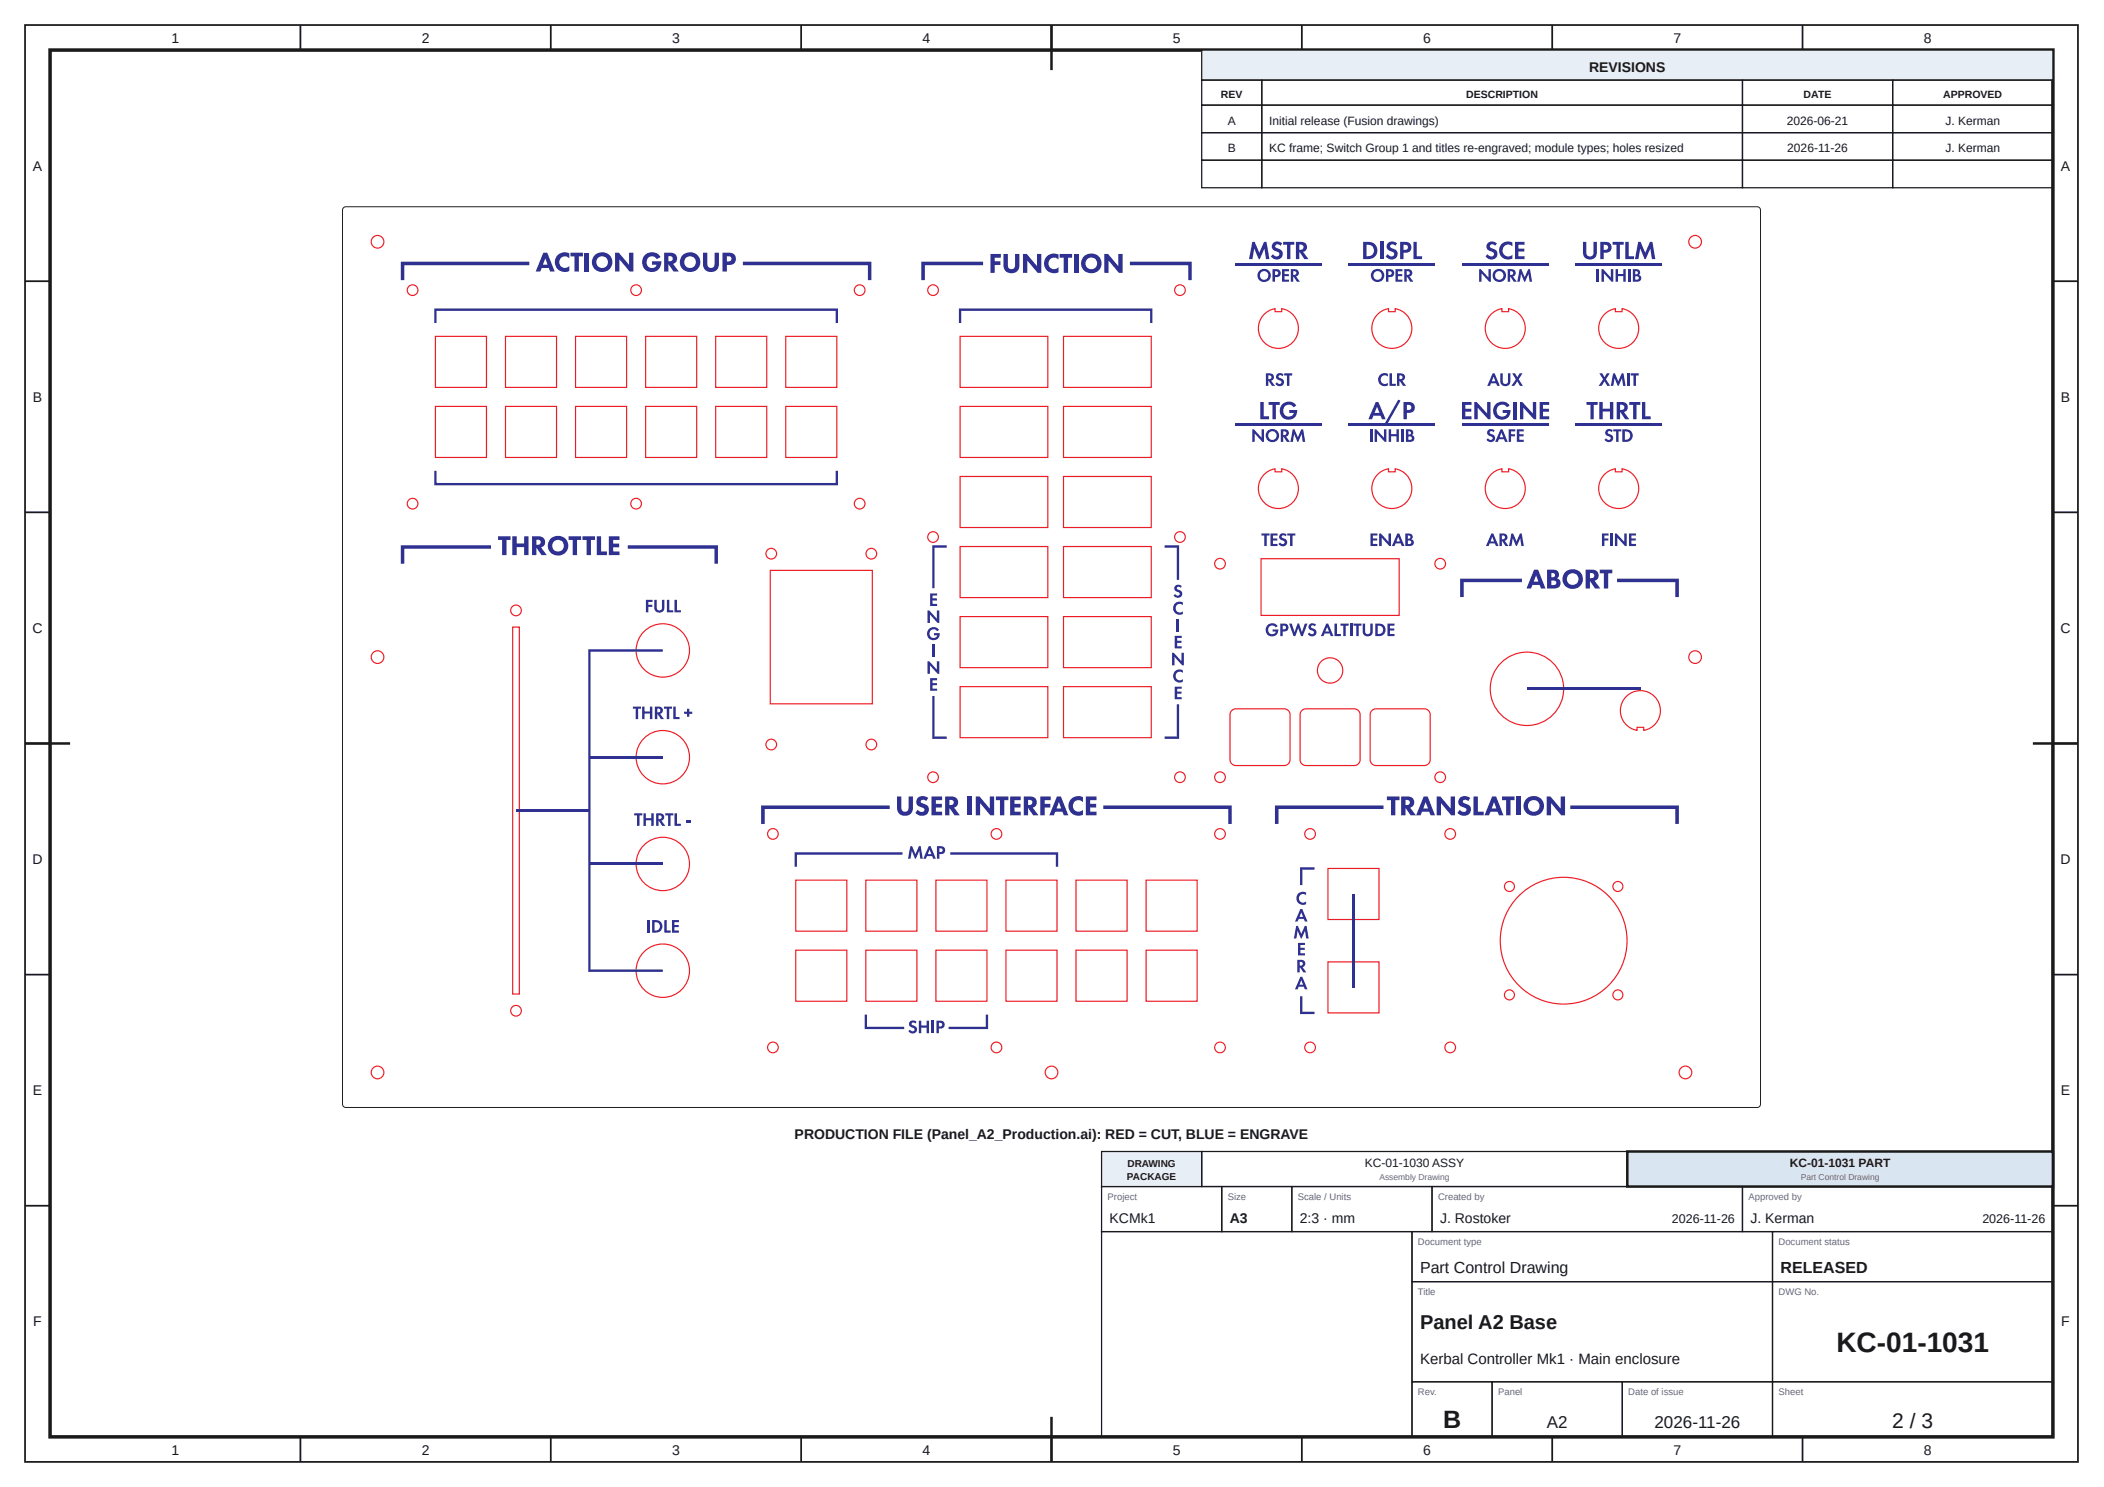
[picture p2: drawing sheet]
<svg xmlns="http://www.w3.org/2000/svg" width="420mm" height="297mm" viewBox="0 0 420 297" stroke-linecap="round" stroke-linejoin="round" font-family="sans-serif">
<g fill="none" stroke="#1a1a1a" stroke-width=".35">
<path d="M5 5h410v287h-410zM60 5v5M110 5v5M160 5v5M210 5v5M260 5v5M310 5v5M360 5v5M5 56.2h5M410 56.2h5M5 102.3h5M410 102.3h5"/>
<path d="M5 148.5h5M410 148.5h5M5 194.7h5M410 194.7h5M5 240.8h5M410 240.8h5M60 287v5M110 287v5M160 287v5M210 287v5M260 287v5M310 287v5"/>
<path d="M360 287v5"/>
</g>
<path d="M10 10h400v277h-400z" fill="none" stroke="#1a1a1a" stroke-width=".7" stroke-linecap="butt"/>
<path d="M210 5v9M5 148.5h9M406 148.5h9M210 283v9" fill="none" stroke="#1a1a1a" stroke-width=".5"/>
<path d="M240 10h170v6h-170z" fill="#e8eef5"/>
<g fill="none" stroke="#1a1a1a" stroke-width=".25">
<path d="M240 10h170v6h-170zM240 16h12v5h-12zM252 16h96v5h-96zM348 16h30v5h-30zM378 16h32v5h-32zM240 21h12v5.5h-12zM240 26.5h12v5.5h-12zM240 32h12v5.5h-12zM252 21h96v5.5h-96zM252 26.5h96v5.5h-96zM252 32h96v5.5h-96zM348 21h30v5.5h-30z"/>
<path d="M348 26.5h30v5.5h-30zM348 32h30v5.5h-30zM378 21h32v5.5h-32zM378 26.5h32v5.5h-32zM378 32h32v5.5h-32zM220 237h24v9h-24zM244 237h14v9h-14zM258 237h28v9h-28zM286 237h62v9h-62zM348 237h62v9h-62zM220 246h62v41h-62zM282 246h72v10h-72z"/>
<path d="M282 256h72v20h-72zM354 246h56v10h-56zM354 256h56v20h-56zM282 276h16v11h-16zM298 276h26v11h-26zM324 276h30v11h-30zM354 276h56v11h-56z"/>
</g>
<path d="M220 230h20v7h-20z" fill="#e8eef5"/>
<path d="M220 230h20v7h-20zM240 230h85v7h-85z" fill="none" stroke="#1a1a1a" stroke-width=".25"/>
<path d="M325 230h85v7h-85z" fill="#d9e6f2"/>
<path d="M325 230h85v7h-85z" fill="none" stroke="#1a1a1a" stroke-width=".5"/>
<g fill="none" stroke="#ed1c24" stroke-width=".24">
<path d="M87 67.2h10.2v10.2h-10.2zM101 67.2h10.2v10.2h-10.2zM114.9 67.2h10.2v10.2h-10.2zM128.9 67.2h10.2v10.2h-10.2zM142.9 67.2h10.2v10.2h-10.2zM156.9 67.2h10.2v10.2h-10.2zM191.7 67.2h17.6v10.2h-17.6zM212.4 67.2h17.5v10.2h-17.5zM87 81.2h10.2v10.2h-10.2zM101 81.2h10.2v10.2h-10.2zM114.9 81.2h10.2v10.2h-10.2zM128.9 81.2h10.2v10.2h-10.2z"/>
<path d="M142.9 81.2h10.2v10.2h-10.2zM156.9 81.2h10.2v10.2h-10.2zM191.7 81.2h17.6v10.2h-17.6zM191.7 95.2h17.6v10.2h-17.6zM212.4 81.2h17.5v10.2h-17.5zM212.4 95.2h17.5v10.2h-17.5zM153.8 113.9h20.4v26.7h-20.4zM191.7 109.2h17.6v10.2h-17.6zM212.4 109.2h17.5v10.2h-17.5zM251.8 111.6h27.6v11.3h-27.6zM102.4 125.3h1.3v73.3h-1.3zM191.7 123.2h17.6v10.2h-17.6z"/>
<path d="M191.7 137.1h17.6v10.2h-17.6zM212.4 123.2h17.5v10.2h-17.5zM212.4 137.1h17.5v10.2h-17.5zM324.8 139.1a4 4 0 0 1 6.4 1 4 4 0 0 1-2.9 5.8v-.6h-1.4v.6a4 4 0 0 1-2.1-6.8zM246.1 141.8l.7-.2h9.7a1.17 1.17 0 0 1 1.1 1.1v9a1.17 1.17 0 0 1-1.1 1.2h-9.7a1.17 1.17 0 0 1-1.1-1.2v-9v-.3zM260.1 141.8l.7-.2h9.7a1.17 1.17 0 0 1 1.1 1.1v9a1.17 1.17 0 0 1-1.1 1.2h-9.7a1.17 1.17 0 0 1-1.2-1.2v-9l.1-.3zM273.9 142.1l.5-.5h.4h9.7a1.17 1.17 0 0 1 1.1 1.1v9a1.17 1.17 0 0 1-1.1 1.2h-9.7a1.17 1.17 0 0 1-1.2-1.2v-9zM158.9 175.8h10.2v10.2h-10.2zM172.9 175.8h10.2v10.2h-10.2zM186.9 175.8h10.2v10.2h-10.2zM200.9 175.8h10.2v10.2h-10.2zM214.9 175.8h10.2v10.2h-10.2z"/>
<path d="M228.9 175.8h10.2v10.2h-10.2zM265.2 173.5h10.2v10.2h-10.2zM158.9 189.8h10.2v10.2h-10.2zM172.9 189.8h10.2v10.2h-10.2zM186.9 189.8h10.2v10.2h-10.2zM200.9 189.8h10.2v10.2h-10.2zM214.9 189.8h10.2v10.2h-10.2zM228.9 189.8h10.2v10.2h-10.2zM265.2 192.1h10.2v10.2h-10.2z"/>
<circle cx="75.4" cy="48.3" r="1.27"/>
<circle cx="82.4" cy="58" r="1.07"/>
<circle cx="127" cy="58" r="1.07"/>
<circle cx="171.7" cy="58" r="1.07"/>
<circle cx="186.3" cy="58" r="1.07"/>
<circle cx="235.7" cy="58" r="1.07"/>
<circle cx="338.5" cy="48.3" r="1.27"/>
<circle cx="82.4" cy="100.6" r="1.07"/>
<circle cx="127" cy="100.6" r="1.07"/>
<circle cx="154" cy="110.6" r="1.07"/>
<circle cx="171.7" cy="100.6" r="1.07"/>
<circle cx="174" cy="110.6" r="1.07"/>
<circle cx="186.3" cy="107.3" r="1.07"/>
<circle cx="235.7" cy="107.3" r="1.07"/>
<circle cx="243.7" cy="112.6" r="1.07"/>
<circle cx="287.6" cy="112.6" r="1.07"/>
<circle cx="75.4" cy="131.3" r="1.27"/>
<circle cx="103.1" cy="121.9" r="1.07"/>
<circle cx="132.4" cy="129.9" r="5.3"/>
<circle cx="265.6" cy="133.9" r="2.53"/>
<circle cx="305" cy="137.6" r="7.3"/>
<circle cx="338.5" cy="131.3" r="1.27"/>
<circle cx="132.4" cy="151.2" r="5.3"/>
<circle cx="154" cy="148.7" r="1.07"/>
<circle cx="174" cy="148.7" r="1.07"/>
<circle cx="186.3" cy="155.2" r="1.07"/>
<circle cx="235.7" cy="155.2" r="1.07"/>
<circle cx="243.7" cy="155.2" r="1.07"/>
<circle cx="287.6" cy="155.2" r="1.07"/>
<circle cx="132.4" cy="172.6" r="5.3"/>
<circle cx="154.4" cy="166.6" r="1.07"/>
<circle cx="199" cy="166.6" r="1.07"/>
<circle cx="243.7" cy="166.6" r="1.07"/>
<circle cx="261.6" cy="166.6" r="1.07"/>
<circle cx="289.6" cy="166.6" r="1.07"/>
<circle cx="301.5" cy="177.1" r="1"/>
<circle cx="323.1" cy="177.1" r="1"/>
<circle cx="132.4" cy="193.9" r="5.3"/>
<circle cx="301.5" cy="198.7" r="1"/>
<circle cx="312.3" cy="187.9" r="12.7"/>
<circle cx="323.1" cy="198.7" r="1"/>
<circle cx="75.4" cy="214.2" r="1.27"/>
<circle cx="103.1" cy="201.9" r="1.07"/>
<circle cx="154.4" cy="209.2" r="1.07"/>
<circle cx="199" cy="209.2" r="1.07"/>
<circle cx="210" cy="214.2" r="1.27"/>
<circle cx="243.7" cy="209.2" r="1.07"/>
<circle cx="261.6" cy="209.2" r="1.07"/>
<circle cx="289.6" cy="209.2" r="1.07"/>
<circle cx="336.6" cy="214.2" r="1.27"/>
</g>
<path d="M68.6 41.5l.5-.2h281.8a.67 .67 0 0 1 .7 .7v178.5a.67 .67 0 0 1-.7 .7h-281.8a.67 .67 0 0 1-.7-.7v-178.5z" fill="none" stroke="#231f20" stroke-width=".2"/>
<g fill="#2e3092">
<path d="M103.1 161.7h14.6v.4h-14.6z"/>
<path d="M117.7 151h14.7v.5h-14.7z"/>
<path d="M117.7 172.3h14.7v.5h-14.7z"/>
<path d="M117.5 129.7h14.9v.5h-14.5v63.5h14.5v.4h-14.9z"/>
<path d="M305 137.3h22.6v.5h-22.6z"/>
<path d="M270.1 178.6h.4v18.6h-.4z"/>
<path d="M111.4 50.9l1-.5 1 .1 .3 .1v1a1.15 1.15 0 0 0-1.6-.1 1.15 1.15 0 0 0 0 1.7 1.15 1.15 0 0 0 1.6-.1v1a1.99 1.99 0 0 1-2.5-.6 1.99 1.99 0 0 1 .2-2.6z"/>
<path d="M113.9 50.5h2.5v.7h-.8v3h-.9v-3h-.8z"/>
<path d="M116.8 50.5h.9v3.7h-.9z"/>
<path d="M122.8 50.5h.8l2 2.4v-2.4h.9v3.7h-.8l-2-2.4v2.4h-.9z"/>
<path d="M128.8 50.9a2.04 2.04 0 0 1 3.1 .4l-.8 .5a1.14 1.14 0 0 0-1.5-.3 1.14 1.14 0 0 0-.3 1.6 1.14 1.14 0 0 0 1.6 .2l.2-.4h-.9v-.7h1.9a1.97 1.97 0 0 1-2.7 2 1.97 1.97 0 0 1-.6-3.3z"/>
<path d="M140.4 50.5h.9v2.2a.73 .73 0 0 0 .7 .8 .73 .73 0 0 0 .7-.8v-2.2h.9v2.2a1.59 1.59 0 0 1-1.6 1.6 1.59 1.59 0 0 1-1.6-1.6z"/>
<path d="M80 52.3h25.7v.7h-24.9v3h-.8z"/>
<path d="M148.4 52.3h25.6v3.7h-.7v-3h-24.9z"/>
<path d="M179.1 159.1h.9v2.2a.73 .73 0 0 0 .7 .8 .73 .73 0 0 0 .8-.8v-2.2h.8v2.2a1.59 1.59 0 0 1-1.6 1.6 1.59 1.59 0 0 1-1.6-1.6z"/>
<path d="M183.3 159.4a1.64 1.64 0 0 1 2.1 0l-.4 .6-.3-.2a.45 .45 0 0 0-.6-.1 .45 .45 0 0 0-.1 .6l.1 .1a1.39 1.39 0 0 1 1.3 1.8 1.6 1.6 0 0 1-2.6 .2l.5-.7a.76 .76 0 0 0 1.3 0l-.2-.3a1.28 1.28 0 0 1-1.3-1.8z"/>
<path d="M186 159.1h2.2v.7h-1.3v.8h1.2v.7h-1.2v.8h1.3v.8h-2.2z"/>
<path d="M193.3 159.1h.8v3.8h-.8z"/>
<path d="M194.9 159.1h.7l2.1 2.4v-2.4h.8v3.8h-.7l-2.1-2.5v2.5h-.8z"/>
<path d="M198.9 159.1h2.5v.7h-.8v3.1h-.9v-3.1h-.8z"/>
<path d="M201.7 159.1h2.2v.7h-1.3v.8h1.2v.7h-1.2v.8h1.3v.8h-2.2z"/>
<path d="M207.8 159.1h2.1v.7h-1.3v.8h1.2v.7h-1.2v1.6h-.8z"/>
<path d="M214 159.5l1-.5 .9 .1 .4 .1v1a1.15 1.15 0 0 0-1.7 0 1.15 1.15 0 0 0 0 1.6 1.15 1.15 0 0 0 1.7-.1v1a1.99 1.99 0 0 1-2.6-.6 1.99 1.99 0 0 1 .3-2.6z"/>
<path d="M216.9 159.1h2.1v.7h-1.3v.8h1.2v.7h-1.2v.8h1.3v.8h-2.1z"/>
<path d="M152 160.9h25.7v.7h-25v3h-.7z"/>
<path d="M220.3 160.9h25.7v3.7h-.7v-3h-25z"/>
<path d="M86.7 94h.5v2.5h79.7v-2.5h.5v2.9h-80.7z"/>
<path d="M86.7 61.6h80.7v2.9h-.5v-2.4h-79.7v2.4h-.5z"/>
<path d="M181.7 204a.97 .97 0 0 1 1.4 .1l-.3 .3-.3-.2-.3 .1-.2 .2 .1 .2a1.04 1.04 0 0 1 1 1.2 .97 .97 0 0 1-1.7 .1l.3-.3a.45 .45 0 0 0 .5 .3 .45 .45 0 0 0 .4-.5l-.1-.1a1.03 1.03 0 0 1-.9-1.1z"/>
<path d="M183.5 203.9h.5v.9h1.1v-.9h.4v2.5h-.4v-1.1h-1.1v1.1h-.5z"/>
<path d="M186 203.9h.5v2.5h-.5z"/>
<path d="M172.7 202.7h.5v2.4h7.4v.5h-7.9z"/>
<path d="M189.4 205.1h7.5v-2.4h.4v2.9h-7.9z"/>
<path d="M158.7 170.2h21.5v.5h-21v2.4h-.5z"/>
<path d="M181.8 169h.4l.6 1.6 .7-1.6h.4l.4 2.5h-.5l-.2-1.5-.7 1.5h-.2l-.6-1.5-.3 1.5h-.5z"/>
<path d="M189.8 170.2h21.5v2.9h-.4v-2.4h-21.1z"/>
<path d="M259.3 178.4l.7-.3 .6 .1 .2 .1v.5a.84 .84 0 0 0-1.1 0 .84 .84 0 0 0 0 1.2 .84 .84 0 0 0 1.1 0v.6a1.33 1.33 0 0 1-1.7-.4 1.33 1.33 0 0 1 .2-1.8z"/>
<path d="M258.9 184.9h.3l.7 1.6 .7-1.6h.3l.5 2.6h-.5l-.3-1.6-.6 1.6h-.2l-.6-1.6-.3 1.6h-.5z"/>
<path d="M259.2 188.3h1.4v.4h-.9v.6h.9v.4h-.9v.7h.9v.4h-1.4z"/>
<path d="M259.6 173.2h2.9v.5h-2.4v3.1h-.5z"/>
<path d="M259.6 199h.5v3.1h2.4v.5h-2.9z"/>
<path d="M129 119.8h1.3v.4h-.8v.6h.8v.4h-.8v1.1h-.5z"/>
<path d="M130.7 119.8h.5v1.6a.52 .52 0 0 0 .5 .5 .52 .52 0 0 0 .5-.5v-1.6h.5v1.5a1.01 1.01 0 0 1-1 1.1 1.01 1.01 0 0 1-1-1.1z"/>
<path d="M133.2 119.8h.5v2.1h.8v.4h-1.3z"/>
<path d="M134.7 119.8h.5v2.1h.8v.4h-1.3z"/>
<path d="M126.4 141.1h1.6v.5h-.6v2h-.4v-2h-.6z"/>
<path d="M128.2 141.1h.5v1h1.1v-1h.5v2.5h-.5v-1.1h-1.1v1.1h-.5z"/>
<path d="M132.6 141.1h1.6v.5h-.5v2h-.5v-2h-.6z"/>
<path d="M134.5 141.1h.4v2.1h.8v.4h-1.2z"/>
<path d="M136.6 142.2h.6v-.6h.5v.6h.6v.4h-.6v.6h-.5v-.6h-.6z"/>
<path d="M126.7 162.5h1.6v.4h-.6v2.1h-.5v-2.1h-.5z"/>
<path d="M128.5 162.5h.5v.9h1.1v-.9h.4v2.5h-.4v-1.2h-1.1v1.2h-.5z"/>
<path d="M132.9 162.5h1.6v.4h-.6v2.1h-.5v-2.1h-.5z"/>
<path d="M134.7 162.5h.5v2h.8v.5h-1.3z"/>
<path d="M136.9 163.9h1v.4h-1z"/>
<path d="M129.2 183.8h.5v2.5h-.5z"/>
<path d="M132.7 183.8h.5v2.1h.7v.4h-1.2z"/>
<path d="M134.2 183.8h1.4v.4h-.9v.6h.9v.4h-.9v.7h.9v.4h-1.4z"/>
<path d="M197.8 50.7h2.1v.8h-1.2v.7h1.1v.7h-1.1v1.6h-.9z"/>
<path d="M200.4 50.7h.9v2.2a.73 .73 0 0 0 .7 .9 .73 .73 0 0 0 .7-.9v-2.2h.9v2.3a1.59 1.59 0 0 1-1.6 1.6 1.59 1.59 0 0 1-1.6-1.6z"/>
<path d="M204.3 50.7h.8l2 2.5v-2.5h.9v3.8h-.8l-2-2.4v2.4h-.9z"/>
<path d="M209.1 51.2l1-.5h1l.3 .1v1.1a1.15 1.15 0 0 0-1.6-.1 1.15 1.15 0 0 0 0 1.6 1.15 1.15 0 0 0 1.6 0v1a1.99 1.99 0 0 1-2.5-.6 1.99 1.99 0 0 1 .2-2.6z"/>
<path d="M211.6 50.7h2.5v.8h-.8v3h-.9v-3h-.8z"/>
<path d="M214.5 50.7h.9v3.8h-.9z"/>
<path d="M220.5 50.7h.8l2 2.5v-2.5h.9v3.8h-.8l-2-2.4v2.4h-.9z"/>
<path d="M225.7 52.3h12.3v3.7h-.7v-3h-11.6z"/>
<path d="M184 52.3h12.3v.7h-11.6v3h-.7z"/>
<path d="M191.5 61.6h38.7v2.9h-.5v-2.4h-37.7v2.4h-.5z"/>
<path d="M185.8 118.5h1.4v.5h-.9v.5h.8v.4h-.8v.7h.9v.4h-1.4z"/>
<path d="M185.2 121.9h.4l1.5 1.7v-1.7h.5v2.5h-.3l-1.6-1.6v1.6h-.5z"/>
<path d="M185.5 125.6a1.31 1.31 0 0 1 2.1 .2l-.5 .3a.83 .83 0 0 0-1.2-.2 .83 .83 0 0 0 .1 1.3 .83 .83 0 0 0 1.2-.3h-.7v-.4h1.2a1.29 1.29 0 0 1-1.8 1.3 1.29 1.29 0 0 1-.4-2.2z"/>
<path d="M186.2 128.7h.5v2.5h-.5z"/>
<path d="M185.2 132.1h.4l1.5 1.7v-1.7h.5v2.5h-.3l-1.6-1.7v1.7h-.5z"/>
<path d="M185.8 135.5h1.4v.4h-.9v.5h.8v.5h-.8v.6h.9v.5h-1.4z"/>
<path d="M186.2 108.9h2.9v.5h-2.5v8.1h-.4z"/>
<path d="M186.2 139h.4v8.1h2.5v.5h-2.9z"/>
<path d="M232.6 108.9h2.9v6.9h-.5v-6.4h-2.4z"/>
<path d="M235 140.7h.5v6.9h-2.9v-.5h2.4z"/>
<path d="M234.7 117a.97 .97 0 0 1 1.3 .1l-.2 .3-.3-.2h-.3l-.2 .3 .1 .2a1.05 1.05 0 0 1 1 1.2 .97 .97 0 0 1-1.7 0l.3-.3a.45 .45 0 0 0 .5 .4 .45 .45 0 0 0 .4-.5l-.1-.1a1.03 1.03 0 0 1-.9-1.1z"/>
<path d="M234.7 120.5l.7-.3h.6l.2 .1v.6a.84 .84 0 0 0-1.2 0 .84 .84 0 0 0 0 1.2 .84 .84 0 0 0 1.2 0v.5a1.33 1.33 0 0 1-1.7-.4 1.33 1.33 0 0 1 .2-1.7z"/>
<path d="M235 123.6h.5v2.5h-.5z"/>
<path d="M234.6 127h1.4v.4h-.9v.6h.9v.4h-.9v.7h.9v.4h-1.4z"/>
<path d="M234.1 130.4h.3l1.5 1.7v-1.7h.5v2.5h-.3l-1.5-1.7v1.7h-.5z"/>
<path d="M234.7 134l.7-.3 .6 .1 .2 .1v.5a.84 .84 0 0 0-1.2 0 .84 .84 0 0 0 0 1.2 .84 .84 0 0 0 1.2 0v.6a1.33 1.33 0 0 1-1.7-.4 1.33 1.33 0 0 1 .2-1.8z"/>
<path d="M234.6 137.2h1.4v.4h-.9v.5h.9v.5h-.9v.6h.9v.5h-1.4z"/>
<path d="M277 159.1h2.5v.7h-.8v3.1h-.9v-3.1h-.8z"/>
<path d="M286.9 159.1h.8l2 2.4v-2.4h.9v3.8h-.8l-2-2.5v2.5h-.9z"/>
<path d="M291.6 159.4a1.64 1.64 0 0 1 2 0l-.4 .6-.2-.2a.45 .45 0 0 0-.6-.1 .45 .45 0 0 0-.2 .6l.1 .1a1.39 1.39 0 0 1 1.4 1.8 1.6 1.6 0 0 1-2.6 .2l.4-.7a.76 .76 0 0 0 1.4 0l-.3-.3a1.28 1.28 0 0 1-1.2-1.8z"/>
<path d="M294.3 159.1h.9v3h1.1v.8h-2z"/>
<path d="M300 159.1h2.5v.7h-.8v3.1h-.9v-3.1h-.8z"/>
<path d="M302.8 159.1h.9v3.8h-.9z"/>
<path d="M308.9 159.1h.8l2 2.4v-2.4h.9v3.8h-.8l-2-2.5v2.5h-.9z"/>
<path d="M254.6 160.9h21.7v.7h-21v3h-.7z"/>
<path d="M313.6 160.9h21.7v3.7h-.7v-3h-21z"/>
<path d="M99.5 107.1h2.5v.8h-.8v3h-.9v-3h-.8z"/>
<path d="M102.3 107.1h.9v1.4h1.5v-1.4h.9v3.8h-.9v-1.6h-1.5v1.6h-.9z"/>
<path d="M113.6 107.1h2.5v.8h-.9v3h-.8v-3h-.8z"/>
<path d="M116.3 107.1h2.5v.8h-.8v3h-.9v-3h-.8z"/>
<path d="M119.2 107.1h.8v3h1.2v.8h-2z"/>
<path d="M121.6 107.1h2.1v.8h-1.2v.7h1.2v.7h-1.2v.8h1.2v.8h-2.1z"/>
<path d="M80 108.9h18.1v.7h-17.3v3h-.8z"/>
<path d="M125.4 108.9h18v3.7h-.7v-3h-17.3z"/>
<path d="M253.1 124.9a1.31 1.31 0 0 1 2.1 .2l-.5 .2a.83 .83 0 0 0-1.2-.1 .83 .83 0 0 0 .1 1.2 .83 .83 0 0 0 1.2-.3h-.6v-.4h1.1a1.29 1.29 0 0 1-1.7 1.3 1.29 1.29 0 0 1-.5-2.1z"/>
<path d="M257.5 124.5h.5l.5 1.8 .7-1.8h.2l.6 1.8 .6-1.8h.5l-.9 2.6h-.4l-.5-1.6-.6 1.6h-.4z"/>
<path d="M261.5 124.7a.97 .97 0 0 1 1.3 .1l-.2 .3-.3-.2-.3 .1-.2 .2 .1 .2a1.05 1.05 0 0 1 1 1.2 .97 .97 0 0 1-1.7 0l.3-.3a.45 .45 0 0 0 .5 .4 .45 .45 0 0 0 .4-.5l-.1-.1a1.03 1.03 0 0 1-.9-1.1z"/>
<path d="M266.5 124.5h.5v2.1h.8v.5h-1.3z"/>
<path d="M267.7 124.5h1.6v.5h-.5v2.1h-.5v-2.1h-.6z"/>
<path d="M269.6 124.5h.5v2.6h-.5z"/>
<path d="M270.3 124.5h1.6v.5h-.6v2.1h-.4v-2.1h-.6z"/>
<path d="M272.1 124.5h.5v1.6a.52 .52 0 0 0 .6 .6 .52 .52 0 0 0 .5-.6v-1.6h.5v1.6a1.01 1.01 0 0 1-1 1 1.01 1.01 0 0 1-1.1-1z"/>
<path d="M277.1 124.5h1.4v.5h-.9v.5h.9v.5h-.9v.6h.9v.5h-1.4z"/>
<path d="M319.5 113.8h2.5v.7h-.8v3h-.9v-3h-.8z"/>
<path d="M291.6 115.6h12.4v.7h-11.7v3h-.7z"/>
<path d="M322.9 115.6h12.4v3.7h-.7v-3h-11.7z"/>
<path d="M108.9 51.6l-.5 1.3h1zM108.5 50.5h.8l1.5 3.7h-.9l-.3-.7h-1.4l-.3 .7h-.9z"/>
<path d="M119.1 52.4a1.17 1.17 0 0 0 2.3 0 1.17 1.17 0 0 0-2.3 0zM118.2 52.3a2.05 2.05 0 0 1 4.1 0 2.05 2.05 0 0 1-4.1 0z"/>
<path d="M133.5 51.2v1a.58 .58 0 0 0 .9-.5 .58 .58 0 0 0-.9-.5zM132.6 50.5a3.2 3.2 0 0 1 2.2 .2 1.12 1.12 0 0 1 .4 1.1 1.12 1.12 0 0 1-.8 .9l1.2 1.5h-1.1l-1-1.4v1.4h-.9z"/>
<path d="M136.6 52.4a1.2 1.2 0 0 0 2.4 0 1.2 1.2 0 0 0-2.4 0zM135.8 52.3a2.03 2.03 0 0 1 4 0 2.03 2.03 0 0 1-4 0z"/>
<path d="M145.2 51.2v1a.58 .58 0 0 0 .8-.2 .58 .58 0 0 0-.2-.8zM144.3 50.5h1.3a1.23 1.23 0 0 1 1.4 1.2 1.23 1.23 0 0 1-1.3 1.2h-.5v1.3h-.9z"/>
<path d="M189.6 159.8v1a.58 .58 0 0 0 .9-.5 .58 .58 0 0 0-.9-.5zM188.8 159.1a3.2 3.2 0 0 1 2.1 .2 1.12 1.12 0 0 1 .5 1.1 1.12 1.12 0 0 1-.9 .9l1.2 1.6h-1.1l-1-1.5v1.5h-.8z"/>
<path d="M205.3 159.8v1a.58 .58 0 0 0 .9-.5 .58 .58 0 0 0-.9-.5zM204.5 159.1a3.2 3.2 0 0 1 2.1 .2 1.12 1.12 0 0 1 .5 1.1 1.12 1.12 0 0 1-.9 .9l1.2 1.6h-1.1l-1-1.5v1.5h-.8z"/>
<path d="M211.5 160.2l-.5 1.3h.9zM211.1 159.1h.8l1.5 3.8h-.9l-.3-.8h-1.4l-.3 .8h-.9z"/>
<path d="M187.5 204.3v.7a.43 .43 0 0 0 .7-.3 .43 .43 0 0 0-.7-.4zM187 203.9h.8a.83 .83 0 0 1 .9 .9 .83 .83 0 0 1-1.2 .6v1h-.5z"/>
<path d="M185.7 169.7l-.4 .9h.7zM185.5 169h.4l1 2.5h-.5l-.2-.5h-1.1l-.2 .5h-.5z"/>
<path d="M187.6 169.4v.8a.43 .43 0 0 0 .7-.4 .43 .43 0 0 0-.7-.4zM187.1 169h.8a.83 .83 0 0 1 .9 1 .83 .83 0 0 1-1.2 .6v.9h-.5z"/>
<path d="M259.9 182.2l-.4 .9h.7zM259.7 181.6h.4l1 2.5h-.5l-.2-.6h-1l-.2 .6h-.6z"/>
<path d="M259.6 192.1v.8a.51 .51 0 0 0 .6-.4 .5 .5 0 0 0-.6-.4zM259.1 191.7h.7a.74 .74 0 0 1 .9 .6 .74 .74 0 0 1-.6 .9l.8 1h-.6l-.7-1v1h-.5z"/>
<path d="M259.9 195.8l-.4 .9h.7zM259.7 195.1h.4l1 2.5h-.5l-.2-.5h-1l-.2 .5h-.6z"/>
<path d="M131.3 141.5v.8a.51 .51 0 0 0 .6-.4 .5 .5 0 0 0-.6-.4zM130.8 141.1h.7a.74 .74 0 0 1 .9 .6 .74 .74 0 0 1-.6 .9l.8 1h-.6l-.7-1v1h-.5z"/>
<path d="M131.5 162.9v.7a.51 .51 0 0 0 .7-.4 .5 .5 0 0 0-.7-.3zM131 162.5h.8a.74 .74 0 0 1 .8 .5 .74 .74 0 0 1-.5 .9l.8 1.1h-.6l-.7-1-.1 1h-.5z"/>
<path d="M130.7 184.2v1.7a.86 .86 0 0 0 1.1-.9 .86 .86 0 0 0-1.1-.8zM130.2 183.8h.7a1.26 1.26 0 0 1 1.4 1.2 1.26 1.26 0 0 1-1.4 1.3h-.7z"/>
<path d="M216.8 52.6a1.17 1.17 0 0 0 2.3 0 1.17 1.17 0 0 0-2.3 0zM215.9 52.6a2.05 2.05 0 0 1 4.1 0 2.05 2.05 0 0 1-4.1 0z"/>
<path d="M280.7 159.8v1a.58 .58 0 0 0 .9-.5 .58 .58 0 0 0-.9-.5zM279.8 159.1a3.2 3.2 0 0 1 2.2 .2 1.12 1.12 0 0 1 .4 1.1 1.12 1.12 0 0 1-.8 .9l1.2 1.6h-1.1l-1-1.5v1.5h-.9z"/>
<path d="M284.7 160.2l-.4 1.3h.9zM284.3 159.1h.8l1.5 3.8h-.9l-.3-.8h-1.4l-.3 .8h-.9z"/>
<path d="M298.4 160.2l-.5 1.3h1zM298 159.1h.8l1.5 3.8h-.9l-.3-.8h-1.4l-.3 .8h-.9z"/>
<path d="M305.1 161a1.2 1.2 0 0 0 2.4 0 1.2 1.2 0 0 0-2.4 0zM304.3 160.9a2.03 2.03 0 0 1 4 0 2.03 2.03 0 0 1-4 0z"/>
<path d="M107.1 107.8v1a.58 .58 0 0 0 .9-.5 .58 .58 0 0 0-.9-.5zM106.3 107.1a3.2 3.2 0 0 1 2.1 .2 1.12 1.12 0 0 1 .5 1.1 1.12 1.12 0 0 1-.8 .9l1.1 1.6h-1.1l-1-1.5v1.5h-.8z"/>
<path d="M110.3 109a1.17 1.17 0 0 0 2.3 0 1.17 1.17 0 0 0-2.3 0zM109.4 109a2.05 2.05 0 0 1 4.1 0 2.05 2.05 0 0 1-4.1 0z"/>
<path d="M256.2 125v.7a.43 .43 0 0 0 .6-.4 .43 .43 0 0 0-.6-.3zM255.7 124.5h.7a.83 .83 0 0 1 .9 1 .83 .83 0 0 1-1.1 .6v1h-.5z"/>
<path d="M265.1 125.2l-.4 .9h.7zM264.9 124.5h.4l1 2.6h-.5l-.2-.6h-1.1l-.2 .6h-.5z"/>
<path d="M275.1 125v1.6a.86 .86 0 0 0 1.1-.8 .86 .86 0 0 0-1.1-.8zM274.7 124.5h.6a1.26 1.26 0 0 1 1.4 1.3 1.26 1.26 0 0 1-1.4 1.3h-.6z"/>
<path d="M306.8 114.9l-.5 1.3h.9zM306.4 113.8h.8l1.5 3.7h-.9l-.3-.7h-1.4l-.3 .7h-.9z"/>
<path d="M309.8 116v.9h.2a.52 .52 0 0 0 .8-.5 .52 .52 0 0 0-.7-.4zM309.8 114.5v.8a.49 .49 0 0 0 .8-.4 .49 .49 0 0 0-.8-.4zM309 113.8h1.1a.98 .98 0 0 1 1.2 .5 .98 .98 0 0 1-.4 1.2 1.04 1.04 0 0 1 .7 1.3 1.04 1.04 0 0 1-1.2 .7h-1.4z"/>
<path d="M312.9 115.7a1.17 1.17 0 0 0 2.3 0 1.17 1.17 0 0 0-2.3 0zM312 115.6a2.05 2.05 0 0 1 4.1 0 2.05 2.05 0 0 1-4.1 0z"/>
<path d="M317.5 114.5v1a.58 .58 0 0 0 .9-.5 .58 .58 0 0 0-.9-.5zM316.7 113.8a3.2 3.2 0 0 1 2.1 .2 1.12 1.12 0 0 1 .5 1.1 1.12 1.12 0 0 1-.8 .9l1.1 1.5h-1l-1.1-1.4v1.4h-.8z"/>
</g>
<path d="M252.3 63a4 4 0 0 1 2.3-1.4v.7h1.4v-.7a4 4 0 0 1 3.1 5.4 4 4 0 0 1-5.8 2 4 4 0 0 1-1-6zM274.9 63a4 4 0 0 1 2.4-1.4v.7h1.3v-.7a4 4 0 0 1 3.1 5.4 4 4 0 0 1-5.7 2 4 4 0 0 1-1.1-6zM297.6 63a4 4 0 0 1 2.4-1.4v.7h1.3v-.7a4 4 0 0 1 3.1 5.4 4 4 0 0 1-5.8 2 4 4 0 0 1-1-6zM320.2 63a4 4 0 0 1 2.4-1.4v.7h1.3v-.7a4 4 0 0 1 3.1 5.4 4 4 0 0 1-5.7 2 4 4 0 0 1-1.1-6zM252.3 95a4 4 0 0 1 2.3-1.4v.6h1.4v-.6a4 4 0 0 1 3.1 5.3 4 4 0 0 1-5.8 2.1 4 4 0 0 1-1-6zM274.9 95a4 4 0 0 1 2.4-1.4v.6h1.3v-.6a4 4 0 0 1 3.1 5.3 4 4 0 0 1-5.7 2.1 4 4 0 0 1-1.1-6z" fill="none" stroke="#ed1c24" stroke-width=".24"/>
<g fill="#2e3092">
<path d="M251.9 106.6h1.6v.4h-.5v2.1h-.5v-2.1h-.6z"/>
<path d="M253.7 106.6h1.4v.4h-.9v.5h.9v.5h-.9v.6h.9v.5h-1.4z"/>
<path d="M255.7 106.7a.97 .97 0 0 1 1.3 .1l-.3 .3-.3-.2-.3 .1-.1 .2v.2a1.05 1.05 0 0 1 1 1.2 .97 .97 0 0 1-1.7 0l.4-.3a.45 .45 0 0 0 .5 .4 .45 .45 0 0 0 .3-.5v-.1a1.03 1.03 0 0 1-1-1.1z"/>
<path d="M257.1 106.6h1.6v.4h-.6v2.1h-.5v-2.1h-.5z"/>
<path d="M273.7 106.6h1.4v.4h-.9v.5h.8v.5h-.8v.6h.9v.5h-1.4z"/>
<path d="M275.4 106.6h.4l1.5 1.6v-1.6h.5v2.5h-.3l-1.6-1.7v1.7h-.5z"/>
<path d="M255 74.7a.97 .97 0 0 1 1.4 .1l-.3 .3-.3-.2-.3 .1-.2 .2 .1 .2a1.05 1.05 0 0 1 1 1.2 .97 .97 0 0 1-1.7 .1l.3-.3a.45 .45 0 0 0 .5 .3 .45 .45 0 0 0 .4-.5l-.1-.1a1.03 1.03 0 0 1-.9-1.1z"/>
<path d="M256.5 74.6h1.6v.4h-.6v2.1h-.5v-2.1h-.5z"/>
<path d="M275.6 74.8l.7-.3 .6 .1 .3 .1v.5a.84 .84 0 0 0-1.2 0 .84 .84 0 0 0 0 1.2 .84 .84 0 0 0 1.2 0v.6a1.33 1.33 0 0 1-1.7-.4 1.33 1.33 0 0 1 .1-1.8z"/>
<path d="M277.5 74.6h.5v2.1h.8v.4h-1.3z"/>
<path d="M299.6 74.6h.5v1.5a.52 .52 0 0 0 .5 .6 .52 .52 0 0 0 .6-.6v-1.5h.5v1.5a1.01 1.01 0 0 1-1.1 1 1.01 1.01 0 0 1-1-1z"/>
<path d="M302 74.6h.6l.4 .8 .5-.8h.6l-.8 1.2 .9 1.3h-.6l-.6-.9-.6 .9h-.5l.8-1.3z"/>
<path d="M319.4 74.6h.6l.4 .8 .5-.8h.6l-.8 1.2 .9 1.3h-.6l-.6-.9-.5 .9h-.6l.9-1.3z"/>
<path d="M322.2 74.6h.3l.7 1.6 .7-1.6h.3l.5 2.5h-.5l-.3-1.6-.6 1.6h-.2l-.6-1.6-.3 1.6h-.5z"/>
<path d="M325 74.6h.5v2.5h-.5z"/>
<path d="M325.7 74.6h1.6v.4h-.6v2.1h-.5v-2.1h-.5z"/>
<path d="M250.1 48.3h.5l.9 2.2 1-2.2h.4l.6 3.5h-.7l-.3-2.2-.9 2.2h-.2l-.9-2.2-.4 2.2h-.6z"/>
<path d="M254.4 48.4l.7-.2 .7 .2 .3 .2-.4 .5a.54 .54 0 0 0-.6-.3 .54 .54 0 0 0-.4 .5l.1 .1a1.46 1.46 0 0 1 1.3 1.7 1.32 1.32 0 0 1-2.3 .1l.4-.4a.62 .62 0 0 0 .7 .4 .62 .62 0 0 0 .6-.6l-.3-.3a1.11 1.11 0 0 1-1.1-.6 1.11 1.11 0 0 1 .3-1.3z"/>
<path d="M256.3 48.3h2.2v.6h-.8v2.9h-.7v-2.9h-.7z"/>
<path d="M256 53.8h1.4v.4h-.9v.5h.9v.5h-.9v.7h.9v.4h-1.4z"/>
<path d="M246.7 52.5h17.3v.5h-17.3z"/>
<path d="M275.6 48.3h.7v3.5h-.7z"/>
<path d="M277.3 48.4l.7-.2 .7 .2 .3 .2-.3 .5a.53 .53 0 0 0-.6-.3 .53 .53 0 0 0-.5 .5l.1 .1a1.46 1.46 0 0 1 1.4 1.7 1.32 1.32 0 0 1-2.4 .1l.5-.4a.62 .62 0 0 0 .7 .4 .62 .62 0 0 0 .5-.6l-.2-.3a1.11 1.11 0 0 1-1.1-.6 1.11 1.11 0 0 1 .2-1.3z"/>
<path d="M282.3 48.3h.6v2.9h1.1v.6h-1.7z"/>
<path d="M278.7 53.8h1.4v.4h-.9v.5h.8v.5h-.8v.7h.9v.4h-1.4z"/>
<path d="M269.3 52.5h17.3v.5h-17.3z"/>
<path d="M297.2 48.4l.8-.2 .7 .2 .2 .2-.3 .5a.54 .54 0 0 0-.6-.3 .54 .54 0 0 0-.4 .5l.1 .1a1.46 1.46 0 0 1 1.3 1.7 1.32 1.32 0 0 1-2.3 .1l.4-.4a.62 .62 0 0 0 .7 .4 .62 .62 0 0 0 .5-.6l-.2-.3a1.11 1.11 0 0 1-1.1-.6 1.11 1.11 0 0 1 .2-1.3z"/>
<path d="M299.9 48.7l1-.4h.9l.3 .1v.8a1.15 1.15 0 0 0-1.7 0 1.15 1.15 0 0 0 0 1.7 1.15 1.15 0 0 0 1.7-.1v.8a1.83 1.83 0 0 1-2.4-.5 1.83 1.83 0 0 1 .2-2.4z"/>
<path d="M302.6 48.3h1.9v.6h-1.3v.8h1.2v.5h-1.2v1h1.3v.6h-1.9z"/>
<path d="M295.4 53.8h.3l1.6 1.6v-1.6h.5v2.5h-.4l-1.5-1.7v1.7h-.5z"/>
<path d="M303.5 53.8h.3l.7 1.6 .7-1.6h.4l.4 2.5h-.5l-.2-1.6-.7 1.6h-.2l-.6-1.6-.3 1.6h-.5z"/>
<path d="M292 52.5h17.3v.5h-17.3z"/>
<path d="M316.1 48.3h.7v2.2a.71 .71 0 0 0 .7 .7 .71 .71 0 0 0 .7-.7v-2.2h.7v2.1a1.39 1.39 0 0 1-1.4 1.4 1.39 1.39 0 0 1-1.4-1.4z"/>
<path d="M322.1 48.3h2.2v.6h-.8v2.9h-.7v-2.9h-.7z"/>
<path d="M324.6 48.3h.7v2.9h1v.6h-1.7z"/>
<path d="M327.2 48.3h.5l.9 2.2 .9-2.2h.5l.6 3.5h-.7l-.3-2.2-.9 2.2h-.3l-.8-2.2-.4 2.2h-.7z"/>
<path d="M318.9 53.8h.5v2.5h-.5z"/>
<path d="M319.8 53.8h.4l1.5 1.6v-1.6h.5v2.5h-.3l-1.6-1.7v1.7h-.5z"/>
<path d="M322.7 53.8h.4v.9h1.1v-.9h.5v2.5h-.5v-1.1h-1.1v1.1h-.4z"/>
<path d="M325.1 53.8h.5v2.5h-.5z"/>
<path d="M314.6 52.5h17.3v.5h-17.3z"/>
<path d="M251.7 80.3h.7v2.9h1v.5h-1.7z"/>
<path d="M253.4 80.3h2.2v.6h-.8v2.8h-.7v-2.8h-.7z"/>
<path d="M256.1 80.7a1.8 1.8 0 0 1 2.8 .3l-.6 .3a1.13 1.13 0 0 0-1.7-.1 1.13 1.13 0 0 0 0 1.7 1.13 1.13 0 0 0 1.7-.2l.1-.2h-.9v-.6h1.6a1.78 1.78 0 0 1-2.4 1.8 1.78 1.78 0 0 1-.6-3z"/>
<path d="M250.1 85.7h.3l1.6 1.7v-1.7h.4v2.6h-.3l-1.5-1.7v1.7h-.5z"/>
<path d="M258.2 85.7h.3l.7 1.6 .7-1.6h.3l.5 2.6h-.5l-.3-1.6-.6 1.6h-.2l-.6-1.6-.3 1.6h-.5z"/>
<path d="M246.7 84.5h17.3v.5h-17.3z"/>
<path d="M279.2 79.8l.5 .2-2.7 4.8-.5-.2z"/>
<path d="M273.6 85.7h.5v2.6h-.5z"/>
<path d="M274.5 85.7h.4l1.5 1.7v-1.7h.5v2.6h-.4l-1.5-1.7v1.7h-.5z"/>
<path d="M277.3 85.7h.5v1h1.1v-1h.5v2.6h-.5v-1.2h-1.1v1.2h-.5z"/>
<path d="M279.8 85.7h.5v2.6h-.5z"/>
<path d="M269.3 84.5h17.3v.5h-17.3z"/>
<path d="M279.2 107.2l-.3 .9h.7zM279.1 106.6h.3l1.1 2.5h-.5l-.3-.6h-1l-.2 .6h-.5z"/>
<path d="M281.2 108v.7h.2a.37 .37 0 0 0 .5-.4 .37 .37 0 0 0-.6-.3zM281.2 107v.6l.4-.1v-.4zM280.7 106.6h.6a.66 .66 0 0 1 .8 .3 .66 .66 0 0 1-.2 .8 .69 .69 0 0 1 .4 .9 .69 .69 0 0 1-.8 .5h-.8z"/>
<path d="M253.3 75v.7a.51 .51 0 0 0 .6-.4 .5 .5 0 0 0-.6-.3zM252.8 74.6h.7a.74 .74 0 0 1 .9 .5 .74 .74 0 0 1-.5 .9l.7 1.1h-.6l-.6-1-.1 1h-.5z"/>
<path d="M279.5 75v.7a.51 .51 0 0 0 .6-.4 .5 .5 0 0 0-.6-.3zM279 74.6h.7a.74 .74 0 0 1 .9 .5 .74 .74 0 0 1-.6 .9l.8 1.1h-.6l-.7-1v1h-.5z"/>
<path d="M298.3 75.3l-.4 .9h.7zM298.1 74.6h.4l1 2.5h-.5l-.2-.5h-1l-.2 .5h-.6z"/>
<path d="M259.5 48.9v1a.59 .59 0 0 0 .8-.5 .59 .59 0 0 0-.8-.5zM258.8 48.3a1.98 1.98 0 0 1 2.1 .5 .99 .99 0 0 1-.6 1.5l1 1.5h-.8l-.9-1.4-.1 1.4h-.7z"/>
<path d="M251.6 55a.86 .86 0 0 0 1.7 0 .86 .86 0 0 0-1.7 0zM251.1 55a1.35 1.35 0 0 1 2.7 0 1.35 1.35 0 0 1-2.7 0z"/>
<path d="M254.6 54.2v.7a.43 .43 0 0 0 .7-.3 .43 .43 0 0 0-.7-.4zM254.1 53.8h.8a.83 .83 0 0 1 .9 .9 .83 .83 0 0 1-1.2 .6v1h-.5z"/>
<path d="M258.3 54.2v.7a.51 .51 0 0 0 .6-.4 .5 .5 0 0 0-.6-.3zM257.8 53.8h.7a.74 .74 0 0 1 .9 .5 .74 .74 0 0 1-.6 .9l.8 1.1h-.6l-.7-1v1h-.5z"/>
<path d="M272.9 48.9v2.3a1.18 1.18 0 0 0 1.5-1.2 1.18 1.18 0 0 0-1.5-1.1zM272.2 48.3h.9a1.74 1.74 0 0 1 2 1.7 1.74 1.74 0 0 1-2 1.8h-.9z"/>
<path d="M280.3 48.9v1a.56 .56 0 0 0 .8-.2 .56 .56 0 0 0-.3-.8zM279.6 48.3a2.02 2.02 0 0 1 2.1 .5 1.16 1.16 0 0 1-.1 1.4 1.16 1.16 0 0 1-1.3 .3v1.3h-.7z"/>
<path d="M274.2 55a.9 .9 0 0 0 1.8 0 .9 .9 0 0 0-1.8 0zM273.8 55a1.35 1.35 0 0 1 2.7 0 1.35 1.35 0 0 1-2.7 0z"/>
<path d="M277.3 54.2v.7a.43 .43 0 0 0 .6-.3 .43 .43 0 0 0-.6-.4zM276.8 53.8h.7a.83 .83 0 0 1 .9 .9 .83 .83 0 0 1-1.1 .6v1h-.5z"/>
<path d="M280.9 54.2v.7a.51 .51 0 0 0 .7-.4 .5 .5 0 0 0-.7-.3zM280.4 53.8h.8a.74 .74 0 0 1 .8 .5 .74 .74 0 0 1-.5 .9l.8 1.1h-.6l-.7-1-.1 1h-.5z"/>
<path d="M298.6 55a.86 .86 0 0 0 1.7 0 .86 .86 0 0 0-1.7 0zM298.1 55a1.35 1.35 0 0 1 2.7 0 1.35 1.35 0 0 1-2.7 0z"/>
<path d="M301.6 54.2v.7a.51 .51 0 0 0 .6-.4 .5 .5 0 0 0-.6-.3zM301.1 53.8h.7a.74 .74 0 0 1 .9 .5 .74 .74 0 0 1-.5 .9l.7 1.1h-.6l-.6-1-.1 1h-.5z"/>
<path d="M320.3 48.9v1a.56 .56 0 0 0 .8-.2 .56 .56 0 0 0-.3-.8zM319.6 48.3a2.02 2.02 0 0 1 2.1 .5 1.16 1.16 0 0 1-.1 1.4 1.16 1.16 0 0 1-1.3 .3v1.3h-.7z"/>
<path d="M326.6 55.2v.7h.2a.37 .37 0 0 0 .5-.4 .37 .37 0 0 0-.5-.3zM326.6 54.2v.6l.4-.1 .1-.4zM326.1 53.8h.6a.66 .66 0 0 1 .8 .3 .66 .66 0 0 1-.2 .8 .69 .69 0 0 1 .5 .9 .69 .69 0 0 1-.9 .5h-.8z"/>
<path d="M253.2 87a.9 .9 0 0 0 1.8 0 .9 .9 0 0 0-1.8 0zM252.8 87a1.35 1.35 0 0 1 2.7 0 1.35 1.35 0 0 1-2.7 0z"/>
<path d="M256.3 86.1v.8a.51 .51 0 0 0 .6-.4 .5 .5 0 0 0-.6-.4zM255.8 85.7h.7a.74 .74 0 0 1 .9 .6 .74 .74 0 0 1-.6 .9l.8 1.1h-.6l-.7-1.1v1.1h-.5z"/>
<path d="M275 81.2l-.5 1.3h1zM274.8 80.3h.5l1.4 3.4h-.7l-.3-.7h-1.4l-.3 .7h-.7z"/>
<path d="M281 80.9v1a.56 .56 0 0 0 .8-.2 .56 .56 0 0 0-.3-.8zM280.3 80.3a2.02 2.02 0 0 1 2.1 .5 1.16 1.16 0 0 1-.1 1.4 1.16 1.16 0 0 1-1.3 .3v1.2h-.7z"/>
<path d="M281.3 87.2v.7h.2a.37 .37 0 0 0 .5-.4 .37 .37 0 0 0-.5-.3zM281.3 86.1v.7l.4-.1v-.4zM280.8 85.7h.6a.66 .66 0 0 1 .8 .4 .66 .66 0 0 1-.2 .8 .69 .69 0 0 1 .5 .9 .69 .69 0 0 1-.9 .5h-.8z"/>
</g>
<path d="M320.2 95a4 4 0 0 1 2.4-1.4v.6h1.3v-.6a4 4 0 0 1 3.1 5.3 4 4 0 0 1-5.7 2.1 4 4 0 0 1-1.1-6z" fill="none" stroke="#ed1c24" stroke-width=".24"/>
<g fill="#2e3092">
<path d="M319.9 106.6h1.4v.4h-.9v.5h.8v.5h-.8v1.1h-.5z"/>
<path d="M321.6 106.6h.5v2.5h-.5z"/>
<path d="M322.5 106.6h.4l1.5 1.6v-1.6h.5v2.5h-.4l-1.5-1.7v1.7h-.5z"/>
<path d="M325.3 106.6h1.4v.4h-.9v.5h.9v.5h-.9v.6h.9v.5h-1.4z"/>
<path d="M316.9 80.3h2.2v.6h-.8v2.8h-.7v-2.8h-.7z"/>
<path d="M319.4 80.3h.7v1.3h1.4v-1.3h.7v3.4h-.7v-1.5h-1.4v1.5h-.7z"/>
<path d="M325.4 80.3h2.2v.6h-.8v2.8h-.6v-2.8h-.8z"/>
<path d="M327.9 80.3h.7v2.9h1.1v.5h-1.8z"/>
<path d="M320.8 85.9a.97 .97 0 0 1 1.3 .1l-.3 .3-.3-.2-.3 .1-.1 .2 .1 .2a1.05 1.05 0 0 1 .9 1.2 .97 .97 0 0 1-1.7 0l.4-.3a.45 .45 0 0 0 .5 .4 .45 .45 0 0 0 .4-.5l-.1-.1a1.03 1.03 0 0 1-1-1.1z"/>
<path d="M322.2 85.7h1.6v.5h-.6v2.1h-.4v-2.1h-.6z"/>
<path d="M314.6 84.5h17.3v.5h-17.3z"/>
<path d="M323.6 80.8v1.1a.59 .59 0 0 0 .8-.5 .59 .59 0 0 0-.8-.6zM322.9 80.3a1.98 1.98 0 0 1 2.1 .5 .99 .99 0 0 1-.7 1.5l1.1 1.4h-.8l-1-1.3v1.3h-.7z"/>
<path d="M324.5 86.2v1.6a.86 .86 0 0 0 1.1-.8 .86 .86 0 0 0-1.1-.8zM324 85.7h.7a1.26 1.26 0 0 1 1.4 1.3 1.26 1.26 0 0 1-1.4 1.3h-.7z"/>
</g>
<path d="M297.6 95a4 4 0 0 1 2.4-1.4v.6h1.3v-.6a4 4 0 0 1 3.1 5.3 4 4 0 0 1-5.8 2.1 4 4 0 0 1-1-6z" fill="none" stroke="#ed1c24" stroke-width=".24"/>
<g fill="#2e3092">
<path d="M301.8 106.6h.4l.7 1.6 .7-1.6h.3l.4 2.5h-.5l-.2-1.6-.7 1.6h-.1l-.7-1.6-.2 1.6h-.5z"/>
<path d="M292 80.3h1.9v.6h-1.2v.7h1.1v.6h-1.1v1h1.2v.5h-1.9z"/>
<path d="M294.4 80.3h.5l2.1 2.3v-2.3h.7v3.4h-.5l-2.1-2.3v2.3h-.7z"/>
<path d="M298.7 80.7a1.8 1.8 0 0 1 2.8 .3l-.6 .3a1.13 1.13 0 0 0-1.6-.1 1.13 1.13 0 0 0 0 1.7 1.13 1.13 0 0 0 1.6-.2l.1-.2h-.9v-.6h1.6a1.78 1.78 0 0 1-2.4 1.8 1.78 1.78 0 0 1-.6-3z"/>
<path d="M302.2 80.3h.7v3.4h-.7z"/>
<path d="M303.6 80.3h.4l2.1 2.3v-2.3h.7v3.4h-.5l-2.1-2.3v2.3h-.6z"/>
<path d="M307.5 80.3h1.9v.6h-1.2v.7h1.1v.6h-1.1v1h1.2v.5h-1.9z"/>
<path d="M297.2 85.9a.97 .97 0 0 1 1.3 .1l-.2 .3-.3-.2-.4 .1-.1 .2 .1 .2a1.05 1.05 0 0 1 .9 1.2 .97 .97 0 0 1-1.6 0l.3-.3a.45 .45 0 0 0 .5 .4 .45 .45 0 0 0 .4-.5l-.1-.1a1.03 1.03 0 0 1-1-1.1z"/>
<path d="M301.3 85.7h1.3v.5h-.8v.5h.8v.5h-.8v1.1h-.5z"/>
<path d="M302.9 85.7h1.4v.5h-.9v.5h.9v.5h-.9v.6h.9v.5h-1.4z"/>
<path d="M292 84.5h17.3v.5h-17.3z"/>
<path d="M298 107.2l-.3 .9h.7zM297.8 106.6h.4l1.1 2.5h-.5l-.3-.6h-1l-.2 .6h-.5z"/>
<path d="M299.9 107v.7a.51 .51 0 0 0 .7-.4 .5 .5 0 0 0-.7-.3zM299.5 106.6h.7a.74 .74 0 0 1 .9 .5 .74 .74 0 0 1-.6 .9l.8 1.1h-.6l-.7-1-.1 1h-.4z"/>
<path d="M299.9 86.4l-.4 .9h.7zM299.7 85.7h.4l1 2.6h-.5l-.2-.6h-1l-.3 .6h-.5z"/>
</g>
<text font-size="5.6" fill="#1a1a1a" x="366.7" y="270">KC-01-1031</text>
<text font-size="5" fill="#1a1a1a" x="288.2" y="285.2">B</text>
<text font-size="4.2" fill="#1a1a1a" x="377.9" y="285.2">2 / 3</text>
<text font-size="4" fill="#1a1a1a" x="283.6" y="265.5">Panel A2 Base</text>
<g font-size="3.4" fill="#1a1a1a">
<text x="308.9" y="285.2">A2</text>
<text x="330.4" y="285.2">2026-11-26</text>
</g>
<g font-size="3.2" fill="#1a1a1a">
<text x="283.6" y="254.2">Part Control Drawing</text>
<text x="355.6" y="254.2">RELEASED</text>
</g>
<text font-size="3" fill="#1a1a1a" x="283.6" y="272.5">Kerbal Controller Mk1 · Main enclosure</text>
<g font-size="2.8" fill="#1a1a1a">
<text x="34.2" y="8.6">1</text>
<text x="84.2" y="8.6">2</text>
<text x="134.2" y="8.6">3</text>
<text x="184.2" y="8.6">4</text>
<text x="234.2" y="8.6">5</text>
<text x="284.2" y="8.6">6</text>
<text x="334.2" y="8.6">7</text>
<text x="384.2" y="8.6">8</text>
<text x="317.4" y="14.3">REVISIONS</text>
<text x="6.6" y="34.1">A</text>
<text x="411.6" y="34.1">A</text>
<text x="6.6" y="80.2">B</text>
<text x="411.6" y="80.2">B</text>
<text x="6.5" y="126.4">C</text>
<text x="411.5" y="126.4">C</text>
<text x="6.5" y="172.6">D</text>
<text x="411.5" y="172.6">D</text>
<text x="6.6" y="218.7">E</text>
<text x="411.6" y="218.7">E</text>
<text x="158.7" y="227.5">PRODUCTION FILE (Panel_A2_Production.ai): RED = CUT, BLUE = ENGRAVE</text>
<text x="221.6" y="244.2">KCMk1</text>
<text x="245.6" y="244.2">A3</text>
<text x="259.6" y="244.2">2:3 · mm</text>
<text x="287.6" y="244.2">J. Rostoker</text>
<text x="349.6" y="244.2">J. Kerman</text>
<text x="6.6" y="264.9">F</text>
<text x="411.6" y="264.9">F</text>
<text x="34.2" y="290.6">1</text>
<text x="84.2" y="290.6">2</text>
<text x="134.2" y="290.6">3</text>
<text x="184.2" y="290.6">4</text>
<text x="234.2" y="290.6">5</text>
<text x="284.2" y="290.6">6</text>
<text x="334.2" y="290.6">7</text>
<text x="384.2" y="290.6">8</text>
</g>
<g font-size="2.5" fill="#1a1a1a">
<text x="333.9" y="244.2">2026-11-26</text>
<text x="395.9" y="244.2">2026-11-26</text>
</g>
<g font-size="2.4" fill="#1a1a1a">
<text x="245.2" y="24.9">A</text>
<text x="253.5" y="24.9">Initial release (Fusion drawings)</text>
<text x="356.9" y="24.9">2026-06-21</text>
<text x="388.5" y="24.9">J. Kerman</text>
<text x="245.2" y="30.4">B</text>
<text x="253.5" y="30.4">KC frame; Switch Group 1 and titles re-engraved; module types; holes resized</text>
<text x="357" y="30.4">2026-11-26</text>
<text x="388.5" y="30.4">J. Kerman</text>
<text x="272.6" y="233">KC-01-1030 ASSY</text>
<text x="357.5" y="233">KC-01-1031 PART</text>
</g>
<g font-size="2.1" fill="#1a1a1a">
<text x="243.8" y="19.6">REV</text>
<text x="292.8" y="19.6">DESCRIPTION</text>
<text x="360.2" y="19.6">DATE</text>
<text x="388.1" y="19.6">APPROVED</text>
</g>
<g font-size="2" fill="#1a1a1a">
<text x="225.2" y="233">DRAWING</text>
<text x="225.1" y="235.6">PACKAGE</text>
</g>
<g font-size="1.9" fill="#6b6b6b">
<text x="221.2" y="239.6">Project</text>
<text x="245.2" y="239.6">Size</text>
<text x="259.2" y="239.6">Scale / Units</text>
<text x="287.2" y="239.6">Created by</text>
<text x="349.2" y="239.6">Approved by</text>
<text x="283.2" y="248.6">Document type</text>
<text x="355.2" y="248.6">Document status</text>
<text x="283.2" y="258.6">Title</text>
<text x="355.2" y="258.6">DWG No.</text>
<text x="283.2" y="278.6">Rev.</text>
<text x="299.2" y="278.6">Panel</text>
<text x="325.2" y="278.6">Date of issue</text>
<text x="355.2" y="278.6">Sheet</text>
</g>
<g font-size="1.7" fill="#6b6b6b">
<text x="275.5" y="235.7">Assembly Drawing</text>
<text x="359.6" y="235.7">Part Control Drawing</text>
</g>
</svg>
